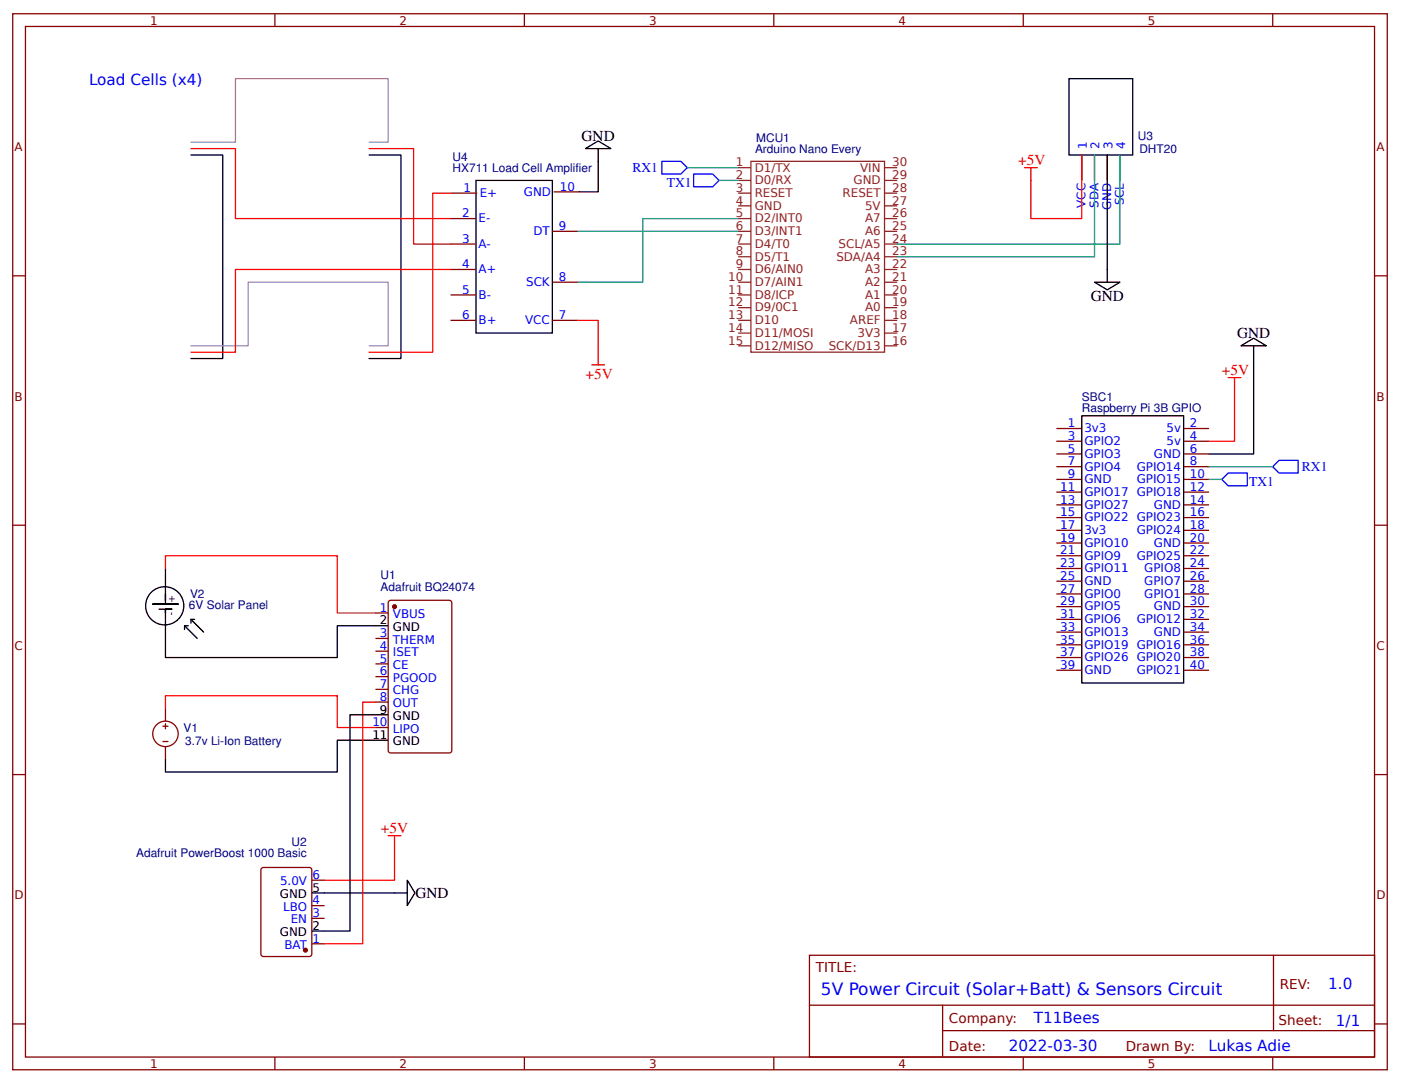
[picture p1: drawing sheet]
<svg xmlns="http://www.w3.org/2000/svg" width="291mm" height="225mm" viewBox="0 0 291 225" stroke-linecap="round" stroke-linejoin="round" font-family="sans-serif">
<g fill="none" stroke="#800" stroke-width=".26">
<path d="M2.6 2.9h285.8v219.6h-285.8zM5.3 5.5h280.5v214.3h-280.5zM57.1 2.9v2.6M109 2.9v2.6M160.9 2.9v2.6M212.7 2.9v2.6M264.6 2.9v2.6M115.1 39.9h5.3M224.9 32.2v5.3M227.5 32.2v5.3M230.2 32.2v5.3M232.8 32.2v5.3"/>
<path d="M2.6 57.4h2.7M93.7 45.5h5.3M93.7 50.7h5.3M93.7 56h5.3M93.9 40.2h5.3M114.8 58.7h5.3M114.8 48.1h5.3M285.8 57.4h2.6M93.7 61.3h5.3M93.7 66.6h5.3M114.8 66.6h5.3M219.6 89.1h5.3"/>
<path d="M219.6 91.8h5.3M219.6 94.4h5.3M219.6 97h5.3M219.6 99.7h5.3M246.1 89.1h5.3M246.1 91.8h5.3M246.1 94.4h5.3M246.1 97h5.3M246.1 99.7h5.3M2.6 109.2h2.7M219.6 102.3h5.3M219.6 105h5.3"/>
<path d="M219.6 107.6h5.3M219.6 110.3h5.3M219.6 112.9h5.3M219.6 115.6h5.3M219.6 118.2h5.3M246.1 102.3h5.3M246.1 105h5.3M246.1 107.6h5.3M246.1 110.3h5.3M246.1 112.9h5.3M246.1 115.6h5.3M246.1 118.2h5.3"/>
<path d="M285.8 109.2h2.6M78.1 127.5h2.6M78.1 132.8h2.6M78.1 135.4h2.6M78.1 138.1h2.6M80.8 125.1l.4-.3h12.2l.5 .3v31l-.2 .4-12.5 .1-.4-.3zM219.6 120.9h5.3M219.6 123.5h5.3M219.6 126.2h5.3M219.6 128.8h5.3M219.6 131.4h5.3M219.6 134.1h5.3"/>
<path d="M219.6 136.7h5.3M219.6 139.4h5.3M246.1 120.9h5.3M246.1 123.5h5.3M246.1 126.2h5.3M246.1 128.8h5.3M246.1 131.4h5.3M246.1 134.1h5.3M246.1 136.7h5.3M246.1 139.4h5.3M33.9 151h1M33.9 154.2h1"/>
<path d="M34.4 147.3v2.7M34.4 150.5v1.1M34.4 155.3v2.6M78.1 140.7h2.6M78.1 143.4h2.6M78.1 146h2.6M78.1 151.3h2.6M2.6 161.1h2.7M285.8 161.1h2.6M54.5 180.5l9.8-.1 .5 .3v17.7l-.2 .4-9.8 .1-.5-.2-.1-17.8zM64.8 196.3h2.7M64.8 191h2.7"/>
<path d="M64.8 188.3h2.7M64.8 183h2.7M168.3 198.6h117.5v21.2h-117.5zM264.7 198.7l.1 15.6M2.6 212.9h2.7M57.1 219.8v2.7M109 219.8v2.7M160.9 219.8v2.7M168.3 209h117.4M196 214.3h89.7M196 209v10.6M212.7 219.8v2.7"/>
<path d="M264.6 219.8v2.7M285.8 212.9h2.6"/>
<circle cx="34.4" cy="152.6" r="2.65"/>
</g>
<g fill="none" stroke="#000" stroke-width=".26">
<path d="M222.2 16.4h13.3v15.8h-13.3zM39.7 32.2h6.6v42.4h-6.6M76.7 32.2h6.6v42.4h-6.6M99 37.5h15.8v31.8h-15.8zM121.7 30.9l2.7-1.6 2.6 1.6zM124.4 30.9v9h-4M230.2 32.2v26.5M227.5 58.7h5.3l-2.6 1.6zM258 71.9l2.6-1.6 2.7 1.6zM260.6 71.9v22.5h-9.2M224.9 86.5h21.2v55.5h-21.2zM34.4 118.2v5.3"/>
<path d="M31.7 125.6h5.3h-5.3M33.1 126.7h2.6h-1.3M34.4 124.8v-1.3v1.3M34.4 127.5v-.8v10h35.7v-6.6h10.6M34.4 124.8v.8M38.4 130.1l2.6 2.7M38.4 130.1h.8M38.4 130.1v.8M39.7 128.8l2.6 2.6M39.7 128.8h.8M39.7 128.8v.8M80.7 153.9h-10.6v6.6h-35.7v-2.6"/>
<path d="M80.7 148.6h-7.9v45h-8M64.8 185.7h19.9M84.7 183l1.6 2.7-1.6 2.6z"/>
<circle cx="34.2" cy="126" r="4"/>
</g>
<g fill="none" stroke="#8d2323" stroke-width=".26">
<path d="M153.5 34.9h2.6M153.5 37.5h2.6M156.1 33.5h27.8v39.7h-27.8zM183.9 34.9h2.6M183.9 37.5h2.6M153.5 40.2h2.6M153.5 42.8h2.6M153.5 45.5h2.6M153.5 48.1h2.6M153.5 50.7h2.6M153.5 53.4h2.6M153.5 56h2.6"/>
<path d="M153.5 58.7h2.6M183.9 40.2h2.6M183.9 42.8h2.6M183.9 45.5h2.6M183.9 48.1h2.6M183.9 50.7h2.6M183.9 53.4h2.6M183.9 56h2.6M183.9 58.7h2.6M153.5 61.3h2.6M153.5 64h2.6M153.5 66.6h2.6"/>
<path d="M153.5 69.3h2.6M153.5 71.9h2.6M183.9 61.3h2.6M183.9 64h2.6M183.9 66.6h2.6M183.9 69.3h2.6M183.9 71.9h2.6"/>
</g>
<path d="M39.7 29.6h9.2v-13.2h31.8v13.2h-4M39.7 71.9h11.9v-13.2h29.1v13.2h-4" fill="none" stroke="#999" stroke-width=".26"/>
<g fill="none" stroke="#f00" stroke-width=".26">
<path d="M39.7 30.9h9.2v14.6h44.8M76.7 30.9h9.3v19.8h7.7M213 34.9h2.6M224.9 32.2v13.3h-10.6v-10.6M93.7 56h-44.8v17.2h-9.2M93.9 40.2h-3.9v33h-13.3M120.1 66.6h4.3v9.3M123 75.9h2.7M255.3 78.5h2.7M256.6 78.5v13.3h-5.2M34.4 118.2v-2.6h35.7v11.9h8M34.4 147.3v-2.6h35.7v6.6h8"/>
<path d="M78.1 146h-2.7v50.3h-7.9M80.7 173.8h2.6M82 173.8v9.2h-14.5"/>
</g>
<path d="M142.9 34.9h10.6M149.5 37.5h4M227.5 32.2v21.2h-41M232.8 32.2v18.5h-46.3M120.1 48.1h33.4M153.5 45.5h-19.9v13.2h-13.5M251.4 97h13.2M251.4 99.7h2.6" fill="none" stroke="#096" stroke-width=".26"/>
<path d="M137.6 33.5h4l1.3 1.4-1.3 1.3h-4zM144.2 36.2h4l1.3 1.3-1.3 1.3h-4zM255.3 98.4h4v2.6h-4l-1.3-1.3zM265.9 95.7h4v2.7h-4l-1.3-1.4z" fill="none" stroke="#00f" stroke-width=".26"/>
<g fill="#800" stroke="#800" stroke-width=".26">
<circle cx="82" cy="126.2" r=".4"/>
<circle cx="63.5" cy="197.6" r=".4"/>
</g>
<text font-size="3.5" fill="#00f" x="170.7" y="206.9">5V Power Circuit (Solar+Batt) &amp; Sensors Circuit</text>
<g font-size="3.2" fill="#00f">
<text x="18.5" y="17.7">Load Cells (x4)</text>
<text x="276.1" y="205.6">1.0</text>
<text x="214.9" y="212.8">T11Bees</text>
<text x="277.7" y="213.3">1/1</text>
<text x="209.7" y="218.6">2022-03-30</text>
<text x="251.3" y="218.6">Lukas Adie</text>
</g>
<g font-size="3.2">
<text x="120.9" y="29.3">GND</text>
<text x="226.7" y="62.7">GND</text>
<text x="257.2" y="70.3">GND</text>
<text x="86.4" y="186.8">GND</text>
</g>
<g font-size="3.2" fill="#f00">
<text x="211.7" y="34.3">+5V</text>
<text x="254" y="78">+5V</text>
<text x="121.7" y="78.8">+5V</text>
<text x="79.2" y="173.2">+5V</text>
</g>
<g font-size="2.8" fill="#00f">
<text x="131.5" y="35.8">RX1</text>
<text x="138.6" y="38.8">TX1</text>
<text x="259.7" y="101">TX1</text>
<text x="270.6" y="98">RX1</text>
</g>
<g font-size="2.8" fill="#800">
<text x="169.6" y="202.1">TITLE:</text>
<text x="266.1" y="205.6">REV:</text>
<text x="197.3" y="212.7">Company:</text>
<text x="265.8" y="213.2">Sheet:</text>
<text x="197.3" y="218.5">Date:</text>
<text x="234.1" y="218.6">Drawn By:</text>
</g>
<g font-size="2.5" fill="#800">
<text x="31.2" y="5.1">1</text>
<text x="83.1" y="5.1">2</text>
<text x="134.9" y="5.1">3</text>
<text x="186.8" y="5.1">4</text>
<text x="238.7" y="5.1">5</text>
<text x="3" y="31.4">A</text>
<text x="286.1" y="31.4">A</text>
<text x="3" y="83.3">B</text>
<text x="286.1" y="83.3">B</text>
<text x="3" y="135.1">C</text>
<text x="286.1" y="135.1">C</text>
<text x="3" y="187">D</text>
<text x="286.1" y="187">D</text>
<text x="31.2" y="222.1">1</text>
<text x="83.1" y="222.1">2</text>
<text x="134.9" y="222.1">3</text>
<text x="186.8" y="222.1">4</text>
<text x="238.7" y="222.1">5</text>
</g>
<g font-size="2.5" fill="#000080">
<text x="157.2" y="29.5">MCU1</text>
<text x="236.5" y="29.1">U3</text>
<text x="94.1" y="35.7">HX711 Load Cell Amplifier</text>
<text x="94.1" y="33.4">U4</text>
<text x="157" y="31.8">Arduino Nano Every</text>
<text x="236.9" y="31.8">DHT20</text>
<text x="224.9" y="83.4">SBC1</text>
<text x="224.9" y="85.7">Raspberry Pi 3B GPIO</text>
<text x="39.5" y="124.4">V2</text>
<text x="79.1" y="122.8">Adafruit BQ24074</text>
<text x="79.1" y="120.4">U1</text>
<text x="39.3" y="126.7">6V Solar Panel</text>
<text x="38.2" y="152.1">V1</text>
<text x="38.5" y="154.9">3.7v Li-Ion Battery</text>
<text x="28.3" y="178.3">Adafruit PowerBoost 1000 Basic</text>
<text x="60.6" y="176">U2</text>
</g>
<g font-size="2.5" fill="#8d2323">
<text x="152.9" y="34.6">1</text>
<text x="156.9" y="35.7">D1/TX</text>
<text x="178.8" y="35.7">VIN</text>
<text x="185.5" y="34.6">30</text>
<text x="152.9" y="37.3">2</text>
<text x="152.9" y="39.9">3</text>
<text x="156.9" y="38.3">D0/RX</text>
<text x="156.9" y="41">RESET</text>
<text x="175.2" y="41">RESET</text>
<text x="177.4" y="38.3">GND</text>
<text x="185.5" y="39.9">28</text>
<text x="185.5" y="37.3">29</text>
<text x="152.9" y="42.5">4</text>
<text x="152.9" y="45.2">5</text>
<text x="152.9" y="47.8">6</text>
<text x="156.9" y="43.6">GND</text>
<text x="156.9" y="46.2">D2/INT0</text>
<text x="179.8" y="46.2">A7</text>
<text x="179.8" y="43.6">5V</text>
<text x="185.5" y="47.8">25</text>
<text x="185.5" y="45.2">26</text>
<text x="185.5" y="42.5">27</text>
<text x="152.9" y="50.5">7</text>
<text x="152.9" y="53.1">8</text>
<text x="156.9" y="48.9">D3/INT1</text>
<text x="156.9" y="51.5">D4/T0</text>
<text x="174.3" y="51.5">SCL/A5</text>
<text x="179.8" y="48.9">A6</text>
<text x="185.5" y="53.1">23</text>
<text x="185.5" y="50.5">24</text>
<text x="151.4" y="58.4">10</text>
<text x="152.9" y="55.8">9</text>
<text x="156.9" y="54.2">D5/T1</text>
<text x="156.9" y="56.8">D6/AIN0</text>
<text x="156.9" y="59.5">D7/AIN1</text>
<text x="173.9" y="54.2">SDA/A4</text>
<text x="179.8" y="59.5">A2</text>
<text x="179.8" y="56.8">A3</text>
<text x="185.5" y="58.4">21</text>
<text x="185.5" y="55.8">22</text>
<text x="151.4" y="61.1">11</text>
<text x="151.4" y="63.7">12</text>
<text x="156.9" y="62.1">D8/ICP</text>
<text x="156.9" y="64.8">D9/0C1</text>
<text x="179.8" y="62.1">A1</text>
<text x="179.8" y="64.8">A0</text>
<text x="185.5" y="61.1">20</text>
<text x="185.5" y="63.7">19</text>
<text x="151.4" y="66.4">13</text>
<text x="151.4" y="69">14</text>
<text x="151.4" y="71.6">15</text>
<text x="156.9" y="67.4">D10</text>
<text x="156.9" y="70.1">D11/MOSI</text>
<text x="176.7" y="67.4">AREF</text>
<text x="178.3" y="70.1">3V3</text>
<text x="185.5" y="71.6">16</text>
<text x="185.5" y="69">17</text>
<text x="185.5" y="66.4">18</text>
<text x="156.9" y="72.7">D12/MISO</text>
<text x="172.3" y="72.7">SCK/D13</text>
</g>
<g font-size="2.5" fill="#00f">
<text x="226" y="30.9" transform="rotate(-90 226 30.9)">1</text>
<text x="228.6" y="30.9" transform="rotate(-90 228.6 30.9)">2</text>
<text x="231.2" y="30.9" transform="rotate(-90 231.2 30.9)">3</text>
<text x="233.9" y="30.9" transform="rotate(-90 233.9 30.9)">4</text>
<text x="96.3" y="39.9">1</text>
<text x="99.7" y="41">E+</text>
<text x="108.9" y="40.7">GND</text>
<text x="116.4" y="39.6">10</text>
<text x="96.1" y="45.2">2</text>
<text x="99.5" y="46.2">E-</text>
<text x="116.2" y="47.8">9</text>
<text x="225.7" y="43.2" transform="rotate(-90 225.7 43.2)">VCC</text>
<text x="228.3" y="43.2" transform="rotate(-90 228.3 43.2)">SDA</text>
<text x="231" y="43.7" transform="rotate(-90 231 43.7)">GND</text>
<text x="233.6" y="42.7" transform="rotate(-90 233.6 42.7)">SCL</text>
<text x="96.1" y="50.5">3</text>
<text x="99.5" y="51.5">A-</text>
<text x="110.9" y="48.9">DT</text>
<text x="96.1" y="55.8">4</text>
<text x="99.5" y="56.8">A+</text>
<text x="109.4" y="59.5">SCK</text>
<text x="116.2" y="58.4">8</text>
<text x="96.1" y="61.1">5</text>
<text x="99.5" y="62.1">B-</text>
<text x="96.1" y="66.4">6</text>
<text x="99.5" y="67.4">B+</text>
<text x="109.2" y="67.4">VCC</text>
<text x="116.2" y="66.4">7</text>
<text x="222" y="88.8">1</text>
<text x="225.4" y="89.9">3v3</text>
<text x="242.5" y="89.9">5v</text>
<text x="247.4" y="88.8">2</text>
<text x="222" y="91.5">3</text>
<text x="222" y="94.1">5</text>
<text x="225.4" y="92.6">GPIO2</text>
<text x="225.4" y="95.2">GPIO3</text>
<text x="239.9" y="95.2">GND</text>
<text x="242.5" y="92.6">5v</text>
<text x="247.4" y="91.5">4</text>
<text x="247.4" y="94.1">6</text>
<text x="222" y="96.8">7</text>
<text x="222" y="99.4">9</text>
<text x="225.4" y="97.8">GPIO4</text>
<text x="225.4" y="100.5">GND</text>
<text x="236.3" y="97.8">GPIO14</text>
<text x="236.3" y="100.5">GPIO15</text>
<text x="247.4" y="96.8">8</text>
<text x="247.4" y="99.4">10</text>
<text x="220.4" y="102.1">11</text>
<text x="220.4" y="104.7">13</text>
<text x="220.4" y="107.4">15</text>
<text x="225.4" y="103.1">GPIO17 GPIO18</text>
<text x="225.4" y="105.8">GPIO27</text>
<text x="239.9" y="105.8">GND</text>
<text x="247.4" y="102.1">12</text>
<text x="247.4" y="104.7">14</text>
<text x="247.4" y="107.4">16</text>
<text x="220.4" y="110">17</text>
<text x="220.4" y="112.7">19</text>
<text x="225.4" y="108.4">GPIO22 GPIO23</text>
<text x="225.4" y="111.1">3v3</text>
<text x="225.4" y="113.7">GPIO10</text>
<text x="236.3" y="111.1">GPIO24</text>
<text x="239.9" y="113.7">GND</text>
<text x="247.4" y="110">18</text>
<text x="247.4" y="112.7">20</text>
<text x="220.4" y="115.3">21</text>
<text x="220.4" y="118">23</text>
<text x="225.4" y="116.4">GPIO9</text>
<text x="225.4" y="119">GPIO11</text>
<text x="236.3" y="116.4">GPIO25</text>
<text x="237.9" y="119">GPIO8</text>
<text x="247.4" y="115.3">22</text>
<text x="247.4" y="118">24</text>
<text x="220.4" y="120.6">25</text>
<text x="220.4" y="123.2">27</text>
<text x="220.4" y="125.9">29</text>
<text x="225.4" y="121.7">GND</text>
<text x="225.4" y="124.3">GPIO0</text>
<text x="237.9" y="121.7">GPIO7</text>
<text x="237.9" y="124.3">GPIO1</text>
<text x="247.4" y="120.6">26</text>
<text x="247.4" y="123.2">28</text>
<text x="247.4" y="125.9">30</text>
<text x="79" y="127.2">1</text>
<text x="81.7" y="128.5">VBUS</text>
<text x="220.4" y="128.5">31</text>
<text x="220.4" y="131.2">33</text>
<text x="225.4" y="126.9">GPIO5</text>
<text x="225.4" y="129.6">GPIO6</text>
<text x="236.3" y="129.6">GPIO12</text>
<text x="239.9" y="126.9">GND</text>
<text x="247.4" y="128.5">32</text>
<text x="247.4" y="131.2">34</text>
<text x="79" y="132.5">3</text>
<text x="79" y="135.1">4</text>
<text x="79" y="137.8">5</text>
<text x="81.7" y="133.8">THERM</text>
<text x="81.7" y="136.5">ISET</text>
<text x="220.4" y="133.8">35</text>
<text x="220.4" y="136.5">37</text>
<text x="225.4" y="132.2">GPIO13</text>
<text x="225.4" y="134.9">GPIO19 GPIO16</text>
<text x="225.4" y="137.5">GPIO26 GPIO20</text>
<text x="239.9" y="132.2">GND</text>
<text x="247.4" y="133.8">36</text>
<text x="247.4" y="136.5">38</text>
<text x="79" y="140.4">6</text>
<text x="79" y="143.1">7</text>
<text x="81.7" y="139.1">CE</text>
<text x="81.7" y="141.8">PGOOD</text>
<text x="220.4" y="139.1">39</text>
<text x="225.4" y="140.2">GND</text>
<text x="236.3" y="140.2">GPIO21</text>
<text x="247.4" y="139.1">40</text>
<text x="79" y="145.7">8</text>
<text x="81.7" y="144.4">CHG</text>
<text x="81.7" y="147.1">OUT</text>
<text x="77.4" y="151">10</text>
<text x="81.7" y="152.3">LIPO</text>
<text x="58.2" y="184.1">5.0V</text>
<text x="65" y="182.8">6</text>
<text x="58.9" y="189.4">LBO</text>
<text x="65" y="190.7">3</text>
<text x="65" y="188.1">4</text>
<text x="59.1" y="197.3">BAT</text>
<text x="60.4" y="192">EN</text>
<text x="65" y="196">1</text>
</g>
<g font-size="2.5">
<text x="79" y="129.9">2</text>
<text x="81.7" y="131.2">GND</text>
<text x="79" y="148.4">9</text>
<text x="81.7" y="149.7">GND</text>
<text x="77.4" y="153.7">11</text>
<text x="81.7" y="155">GND</text>
<text x="65" y="185.4">5</text>
<text x="58.2" y="186.7">GND</text>
<text x="58.2" y="194.7">GND</text>
<text x="65" y="193.4">2</text>
</g>
<g font-size="1.9">
<text x="35.2" y="123.8" transform="rotate(90 35.2 123.8)">+</text>
<text x="35.2" y="127.2" transform="rotate(90 35.2 127.2)">-</text>
</g>
</svg>
